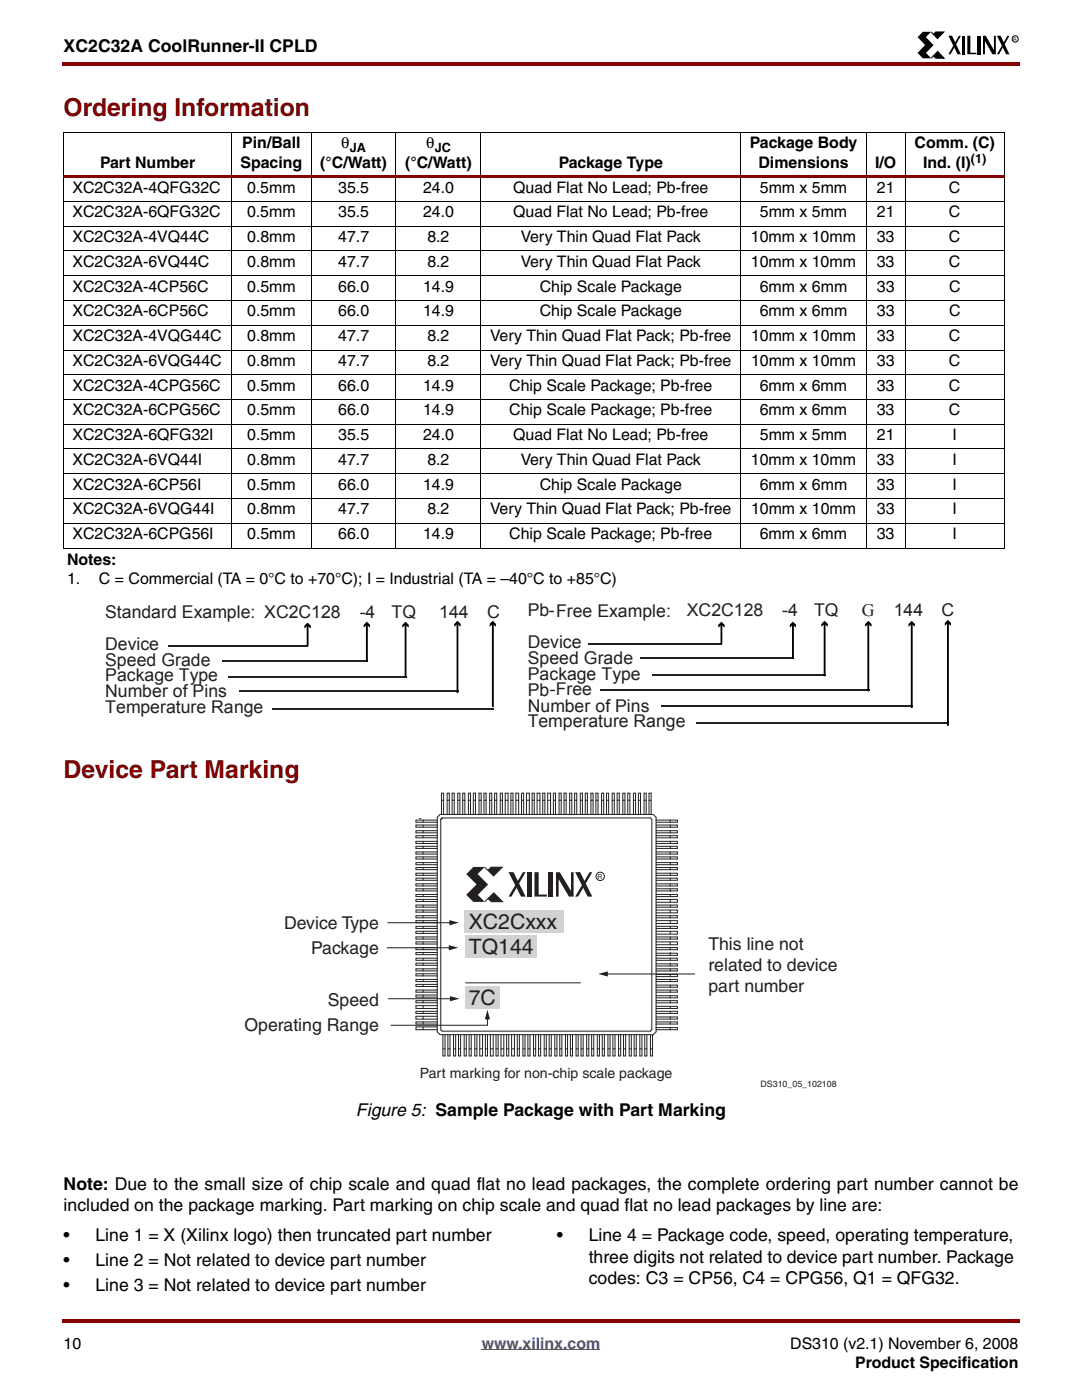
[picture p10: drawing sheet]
<svg xmlns="http://www.w3.org/2000/svg" width="216mm" height="279mm" viewBox="0 0 216 279" stroke-linecap="round" stroke-linejoin="round" font-family="sans-serif">
<g fill="#850000">
<path d="M12.4 12.4h.3v.7h-.3z"/>
<path d="M12.7 12.4h190.8v.7h-190.8z"/>
</g>
<path d="M12.7 267.1h190.5v9.8h-190.5z" fill="#fff"/>
<path d="M96.1 269.4h23.7" fill="none" stroke="#00f" stroke-width=".2"/>
<g fill="#850000">
<path d="M12.4 263.2h.3v.7h-.3z"/>
<path d="M12.7 263.2h190.8v.7h-190.8z"/>
</g>
<path d="M183.1 6.4h20.1v5.2h-20.1z" fill="#fff"/>
<path d="M184.1 6.3h1.7l-1 1.1 1.5 1.6-1.5 1.6 1 1h-1.7l-1-1 1.5-1.6-1.5-1.6zM189.2 7.1h.8l1.7 3.7h-.6zM191.3 7.1h.4l-2 3.7h-.5zM191.9 7.1h.6v3.7h-.6zM193 7.1h.6v3.4h1.2v.3h-1.8zM195.1 7.1h.6v3.7h-.6zM196.1 7.1h.6l1.6 2.9v-2.9h.4v3.7h-.7l-1.5-2.6v2.6h-.4zM198.9 7.1h.8l1.7 3.7h-.7zM201 7.1h.4l-2 3.7h-.5z" fill="#000"/>
<path d="M185.8 6.4l.5 .5 .4-.5h1.6l-1.2 1.3zM187.1 10.3l1.3 1.3h-1.7l-.4-.5-.5 .5z" fill="#000" stroke="#000" stroke-width=".2"/>
<g fill="none" stroke="#000" stroke-width=".2">
<path d="M12.7 26.5h187.7M12.7 26.5v82.8M46.2 26.4v83M62.1 26.4v83M79 26.4v83M95.9 26.4v83M147.8 26.4v83M172.9 26.4v83M180.6 26.4v83M200.4 26.5v82.8"/>
<circle cx="202.6" cy="7.8" r=".62"/>
</g>
<path d="M12.7 35h187.7v.5h-187.7z" fill="#850000"/>
<g fill="none" stroke="#000" stroke-width=".2">
<path d="M12.7 40.2h187.7M12.7 45.1h187.7M12.7 50.1h187.7M12.7 55h187.7M12.7 60h187.7M12.7 64.9h187.7M12.7 69.8h187.7M12.7 74.8h187.7M12.7 79.7h187.7M12.7 84.7h187.7M12.7 89.6h187.7M12.7 94.6h187.7"/>
<path d="M12.7 99.5h187.7M12.7 104.4h187.7M12.7 109.4h187.7"/>
</g>
<path d="M20.3 118.6h170.1v27.7h-170.1z" fill="#fff"/>
<path d="M33.5 128.9h27.9M44.3 132h29.1M45.5 135.1h35.6M47.8 138h43.7M117.5 128.5h26.6M119.8 137.6h53.8M127.7 131.3h30.7M130.2 134.7h34.5M54.3 141.4h44.3M131.9 140.9h50.3M139 144.4h50.4" fill="none" stroke="#231f20" stroke-width=".35"/>
<path d="M61.4 124.7v4.2M73.2 124.5v7.6M80.9 124.5v10.8M91.3 124.4v13.9M98.3 124.4v16.7M144 124.5v4.1M158.2 124.5v6.9M164.5 124.4v10.5M173.3 124.4v13.5M181.9 124.4v16.9M189.1 124.2v20.6" fill="none" stroke="#000" stroke-width=".2"/>
<path d="M60.8 124.9l.6-.6 .6 .6v.5l-.6-.6-.6 .6zM72.6 124.7l.6-.6 .6 .6v.5l-.6-.6-.6 .6zM80.3 124.7l.6-.6 .6 .6v.5l-.6-.6-.6 .6zM90.7 124.5l.6-.6 .6 .6v.5l-.6-.6-.6 .6zM97.7 124.5l.6-.6 .6 .6v.5l-.6-.6-.6 .6zM144 124.1l.6 .6v.5l-.6-.6-.6 .6v-.5zM157.6 124.7l.6-.6 .6 .6v.5l-.6-.6-.6 .6zM164.5 123.9l.6 .6v.5l-.6-.6-.6 .6v-.5zM172.7 124.5l.6-.6 .6 .6v.5l-.6-.6-.6 .6zM181.3 124.5l.6-.6 .6 .6v.5l-.6-.6-.6 .6zM188.5 124.4l.6-.6 .6 .6v.5l-.6-.6-.6 .6z" fill="#000"/>
<path d="M61.4 124.7v4.2M73.2 124.5v7.6M80.9 124.5v10.8M91.3 124.4v13.9M98.3 124.4v16.7M144 124.5v4.1M158.2 124.5v6.9M164.5 124.4v10.5M173.3 124.4v13.5M181.9 124.4v16.9M189.1 124.2v20.6" fill="none" stroke="#000" stroke-width=".35"/>
<path d="M48.8 158.2h118.3v59.2h-118.3z" fill="#fff"/>
<g fill="#d1d2d4">
<path d="M92.7 181.6h19.9v4.5h-19.9z"/>
<path d="M92.8 186.7h14.4v4.6h-14.4z"/>
<path d="M92.8 196.9h6.9v4.5h-6.9z"/>
</g>
<g fill="none" stroke="#231f20" stroke-width=".2">
<path d="M88.1 159.7h.4M89.2 159.7h.4M90.2 159.7h.4M91.3 159.7h.5M92.3 159.7h.5M93.5 159.7h.4M94.5 159.7h.4M95.6 159.7h.4M96.6 159.7h.4M97.7 159.7h.4M98.7 159.7h.4M99.8 159.7h.4"/>
<path d="M100.8 159.7h.6M101.9 159.7h.5M102.9 159.7h.6M104.1 159.7h.4M105.1 159.7h.5M106.2 159.7h.4M107.2 159.7h.5M108.3 159.7h.4M109.4 159.7h.5M110.4 159.7h.4M111.6 159.7h.4M112.5 159.7h.5"/>
<path d="M113.7 159.7h.4M114.7 159.7h.4M115.8 159.7h.4M116.8 159.7h.4M117.9 159.7h.4M118.9 159.7h.4M120 159.7h.5M121 159.7h.4M122.2 159.7h.4M123.1 159.7h.5M124.3 159.7h.4M125.3 159.7h.4"/>
<path d="M126.4 159.7h.4M127.4 159.7h.4M128.5 159.7h.4M129.5 159.7h.4M83.7 163.4h.3M84.4 163.7v.4M84.4 164.7v.4M84.4 165.8v.4M84.4 166.8v.4M84.4 167.9v.4M84.4 168.9v.4M84.4 170v.5"/>
<path d="M84.4 171v.4M84.4 172.1v.5M84.4 173.1v.5M84.4 174.3v.4M84.4 175.3v.4M84.4 176.4v.4M84.4 177.4v.4M84.4 178.5v.4M84.4 179.5v.4M87.2 163.7h-4.2v.4h4.2M87.2 164.7h-4.2v.4h4.2M87.2 165.8h-4.2v.4h4.2"/>
<path d="M87.2 166.8h-4.2v.4h4.2M87.2 167.9h-4.2v.4h4.2M87.2 168.9h-4.2v.4h4.2M87.2 170h-4.2v.5h4.2M87.2 171h-4.2v.4h4.2M87.2 172.1h-4.2v.5h4.2M87.2 173.1h-4.2v.5h4.2M87.2 174.3h-4.2v.4h4.2M87.2 175.3h-4.2v.4h4.2M87.2 176.4h-4.2v.4h4.2M87.2 177.4h-4.2v.4h4.2M87.2 178.5h-4.2v.4h4.2"/>
<path d="M87.2 179.5h-4.2v.4h4.2M87.8 162.5h42.5l.6 .6v42.8l-.6 .6h-42.5l-.6-.6v-42.8zM88.1 162.5v-4.2h.4v4.2M88.2 163.2h41.6l.3 .3v42l-.3 .3h-41.6l-.2-.3v-42M88.2 163.2l-.2 .3 .2-.3M89.2 162.5v-4.2h.5l-.1 4.2M90.2 162.5v-4.2h.4v4.2M91.3 162.5v-4.2h.5v4.2M92.3 162.5v-4.2h.5v4.2M93.5 162.5v-4.2h.4v4.2M94.5 162.5v-4.2h.4v4.2M95.6 162.5v-4.2h.4v4.2"/>
<path d="M96.6 162.5v-4.2h.4v4.2M98.1 162.5v-4.2h-.4v4.2M98.7 162.5v-4.2h.4v4.2M99.8 162.5v-4.2h.4v4.2M100.8 162.5v-4.2h.6v4.2M101.9 162.5v-4.2h.5v4.2M102.9 162.5v-4.2h.6v4.2M104.1 162.5v-4.2h.4v4.2M105.1 162.5v-4.2h.5v4.2M106.2 162.5v-4.2h.4v4.2M107.2 162.5v-4.2h.5v4.2M108.3 162.5v-4.2h.4v4.2"/>
<path d="M109.3 162.5v-4.2h.6v4.2M110.4 162.5v-4.2h.4v4.2M111.6 162.5v-4.2h.4v4.2M112.5 162.5v-4.2h.5v4.2M113.7 162.5v-4.2h.4v4.2M114.7 162.5v-4.2h.4v4.2M115.8 162.5v-4.2h.4v4.2M116.8 162.5v-4.2h.4v4.2M117.9 162.5v-4.2h.4v4.2M118.9 162.5v-4.2h.4v4.2M120 162.5v-4.2h.5v4.2M121 162.5v-4.2h.4v4.2"/>
<path d="M122.2 162.5v-4.2h.4v4.2M123.1 162.5v-4.2h.5v4.2M124.3 162.5v-4.2h.4v4.2M125.3 162.5v-4.2h.4v4.2M126.4 162.5v-4.2h.4v4.2M127.4 162.5v-4.2h.4v4.2M128.5 162.5v-4.2h.4v4.2M129.5 162.5v-4.2h.4v4.2M130.9 165.8h4.3v.4h-4.3M130.9 164.7h4.3v.4h-4.3M130.9 163.7h4.3v.4h-4.3M130.9 176.4h4.3v.4h-4.3"/>
<path d="M130.9 175.3h4.3v.4h-4.3M130.9 174.3h4.3v.4h-4.3M130.9 173.1h4.3v.5h-4.3M130.9 172.1h4.3v.5h-4.3M130.9 171h4.3v.4h-4.3M130.9 170h4.3v.5h-4.3M130.9 168.9h4.3v.4h-4.3M130.9 167.9h4.3v.4h-4.3M130.9 166.8h4.3v.4h-4.3M130.9 177.4h4.3v.4h-4.3M130.9 179.5h4.3v.6h-4.3M130.9 178.5h4.3"/>
<path d="M133.7 176.4v.4M133.7 163.7v.4M133.7 177.4v.5M133.7 178.5v.4M133.7 179.5v.6M133.7 164.7v.4M133.7 165.8v.4M133.7 166.8v.4M133.7 167.9v.4M133.7 168.9v.4M133.7 170v.5M133.7 171v.4"/>
<path d="M133.7 172.2v.4M133.7 173.1v.5M133.7 174.3v.4M133.7 175.3v.4M135.2 178.5v.4h-4.3M83 182.8v.4h4.2M83 182.7h4.2M83 181.1h4.2M84.4 180.6v.5M84.4 181.6v.4M84.4 182.8v.4M84.4 183.7v.5"/>
<path d="M84.4 184.9v.4M84.4 185.9v.4M84.4 187v.4M84.4 188v.4M84.4 189.1v.4M84.4 190.1v.4M84.4 191.2v.5M84.4 192.2v.4M84.4 193.4v.4M84.4 194.3v.5M84.4 195.5v.4M84.4 196.5v.4"/>
<path d="M84.4 197.6v.4M84.4 198.6v.5M84.4 199.7v.4M87.2 180.6h-4.2v.5M87.2 181.6h-4.2v.4h4.2M87.2 183.7h-4.2v.5h4.2M87.2 184.9h-4.2v.4h4.2M87.2 185.9h-4.2v.4h4.2M87.2 187h-4.2v.4h4.2M87.2 188h-4.2v.4h4.2M87.2 189.1h-4.2v.4h4.2M87.2 190.1h-4.2v.4h4.2"/>
<path d="M87.2 191.2h-4.2v.5h4.2M87.2 192.2h-4.2v.4h4.2M87.2 193.3l-4.2 .1v.4h4.2M87.2 194.3h-4.2v.5h4.2M87.2 195.5h-4.2v.4h4.2M87.2 196.5h-4.2v.4h4.2M87.2 197.6h-4.2v.4h4.2M87.2 198.6h-4.2v.4h4.2M87.2 199.7h-4.2v.4h4.2M130.9 180.6h4.3v.5M130.9 181.6h4.3v.6h-4.3M130.9 183.7h4.3v.6h-4.3"/>
<path d="M130.9 184.9h4.3v.4M130.9 185.9h4.3v.5h-4.3M130.9 188h4.3v.5h-4.3M130.9 189.1h4.3v.4M130.9 190.2h4.3v.5h-4.3M130.9 192.4h4.3v.4h-4.3M130.9 193.3l4.3 .1v.4M130.9 194.5h4.3v.4h-4.3M130.9 196.6h4.3v.4h-4.3M130.9 197.6h4.3v.4M130.9 198.7h4.3v.4h-4.3M130.9 199.7h4.3v.4h-4.3"/>
<path d="M130.9 187h4.3M130.9 182.7h4.3M130.9 195.5h4.3M130.9 191.2h4.3M130.9 185.3h4.3M130.9 181.1h4.3M130.9 198h4.3M130.9 193.8h4.3M130.9 189.5h4.3M133.7 180.6v.5M133.7 181.6v.6M133.7 182.8v.4"/>
<path d="M133.7 183.7v.6M133.7 184.9v.4M133.7 185.9v.5M133.7 187v.4M133.7 188v.5M133.7 189.1v.4M133.7 190.1v.6M133.7 191.2v.5M133.7 192.2v.6M133.7 193.4v.4M133.7 194.5v.4M133.7 195.5v.4"/>
<path d="M133.7 196.6v.4M133.7 197.6v.4M133.7 198.7v.4M133.7 199.7v.4M135.2 182.8v.4h-4.3M135.2 187v.4h-4.3M135.2 191.2v.5h-4.3M135.2 195.5v.4h-4.3M84.4 200.7v.6M84.4 201.8v.5M84.4 202.8v.6M84.4 203.9v.5"/>
<path d="M84.4 204.9v.6M87.2 200.7h-4.2v.6h4.2M87.2 201.8h-4.2v.5h4.2M87.2 202.8h-4.2v.6h4.2M87.2 204l-4.2-.1v.5h4.2M87.2 204.9h-4.2v.6h4.2M88.4 206.5v4.2h.4v-4.2M88.4 209.3h.4M89.4 206.5v4.2h.4v-4.2M89.4 209.3h.4M90.5 206.5v4.2h.4v-4.2M90.5 209.3h.4"/>
<path d="M91.5 206.5v4.2h.4v-4.2M91.5 209.3h.4M92.6 206.5v4.2h.4v-4.2M92.6 209.3h.4M93.6 206.5v4.2h.4v-4.2M93.6 209.3h.4M94.7 206.5v4.2h.5v-4.2M94.7 209.3h.5M95.7 206.5v4.2h.6v-4.2M95.7 209.3h.6M96.9 206.5v4.2h.4v-4.2M96.9 209.3h.4"/>
<path d="M97.8 209.3h.6M97.8 206.5v4.2h.6v-4.2M99 206.5v4.2h.4v-4.2M99 209.3h.4M100 206.5v4.2h.5v-4.2M100 209.3h.5M101.1 206.5v4.2h.4v-4.2M101.1 209.3h.4M102.1 206.5v4.2h.5v-4.2M102.2 209.3h.4M103.2 206.5v4.2h.4v-4.2M103.2 209.3h.4"/>
<path d="M104.3 206.5v4.2h.5v-4.2M104.3 209.3h.5M105.3 206.5v4.2h.5v-4.2M105.3 209.3h.5M106.5 206.5v4.2h.4v-4.2M106.5 209.3h.4M107.5 209.3h.4M107.5 206.5v4.2h.4v-4.2M108.6 209.3h.4M108.6 206.5v4.2h.4v-4.2M109.6 209.3h.4M109.6 206.5v4.2h.4v-4.2"/>
<path d="M110.7 206.5v4.2h.4v-4.2M110.7 209.3h.4M111.7 206.5v4.2h.4v-4.2M111.7 209.3h.4M112.8 206.5v4.2h.4v-4.2M112.8 209.3h.4M113.8 206.5v4.2h.4v-4.2M113.8 209.3h.4M114.9 206.5v4.2h.5v-4.2M114.9 209.3h.5M115.9 206.5v4.2h.5v-4.2M115.9 209.3h.5"/>
<path d="M117.1 206.5v4.2h.4v-4.2M117.1 209.3h.4M118.1 206.5v4.2h.4v-4.2M118.1 209.3h.4M119.2 206.5v4.2h.4v-4.2M119.2 209.3h.4M120.2 206.5v4.2h.4v-4.2M120.2 209.3h.4M121.3 206.5v4.2h.4v-4.2M121.3 209.3h.4M122.3 209.3h.4M122.3 206.5v4.2h.4v-4.2"/>
<path d="M123.4 206.5v4.2h.5l-.1-4.2M123.4 209.3h.5M124.4 206.5v4.2h.4v-4.2M124.4 209.3h.4M125.5 206.5v4.2h.5v-4.2M125.5 209.3h.5M126.5 206.5v4.2h.5v-4.2M126.5 209.3h.5M127.7 206.5v4.2h.4v-4.2M127.7 209.3h.4M128.7 206.5v4.2h.4v-4.2M128.7 209.3h.4"/>
<path d="M129.8 206.5v4.2h.4v-4.2M129.8 209.3h.4M130.9 200.8h4.3v.5h-4.3M130.9 201.8h4.3v.5h-4.3M130.9 203h4.3v.4h-4.3M130.9 203.9l4.3 .1v.4h-4.3M130.9 205.1h4.3v.4h-4.3M133.7 200.8v.5M133.7 201.8v.5M133.7 203v.4M133.7 204v.4M133.7 205.1v.4"/>
</g>
<g fill="#231f20">
<path d="M104.3 174.1h.6l-2.9 4.8h-.5z"/>
<path d="M101.5 174.1h1l2.4 4.8h-.9z"/>
<path d="M105.1 174.1h.9v4.8h-.9z"/>
<path d="M106.6 174.1h.9v4.4h1.6v.4h-2.5z"/>
<path d="M109.5 174.1h.9v4.8h-.9z"/>
<path d="M110.9 174.1h.8l2.2 3.7v-3.7h.6v4.8h-1l-2-3.4v3.4h-.6z"/>
<path d="M93 174.4l1.5-1.4h2.2l-1.4 1.4 2.1 2.1-2.1 2.1 1.4 1.4h-2.2l-1.5-1.4 2.1-2.1z"/>
<path d="M96.7 173l.7 .7 .6-.6h2.2l-1.7 1.7z"/>
</g>
<path d="M96.7 173l1.8 1.8 1.7-1.7h-2.2l-.6 .6" fill="none" stroke="#231f20" stroke-width=".2"/>
<path d="M97.4 179.3l-.7 .7 1.8-1.8 1.8 1.8h-2.3z" fill="#231f20"/>
<path d="M97.4 179.3l.6 .7h2.3l-1.8-1.8-1.8 1.8" fill="none" stroke="#231f20" stroke-width=".2"/>
<g fill="#231f20">
<path d="M117.6 174.1h.6l-2.9 4.8h-.5z"/>
<path d="M114.8 174.1h1l2.4 4.8h-.9z"/>
</g>
<g fill="none" stroke="#231f20" stroke-width=".2">
<path d="M77.3 184.2h12.7"/>
<circle cx="119.8" cy="174.9" r=".83"/>
</g>
<path d="M89.7 183.6l1.9 .5-1.9 .6z" fill="#231f20"/>
<path d="M77.4 199.3h12.7" fill="none" stroke="#231f20" stroke-width=".2"/>
<path d="M89.8 198.8l1.9 .5-1.9 .5z" fill="#231f20"/>
<path d="M120.9 194.4h17.8" fill="none" stroke="#231f20" stroke-width=".2"/>
<path d="M119.4 194.4l1.9-.5v1z" fill="#231f20"/>
<path d="M77.2 189.1h12.7" fill="none" stroke="#231f20" stroke-width=".2"/>
<path d="M89.5 188.6l2 .5-2 .6z" fill="#231f20"/>
<path d="M97.3 203.1v1.5h-19.3" fill="none" stroke="#231f20" stroke-width=".2"/>
<path d="M97.3 201.5l.5 1.9h-1z" fill="#231f20"/>
<path d="M92.8 196.1h23.1" fill="none" stroke="#231f20" stroke-width=".2"/>
<g font-size="4.9" fill="#850000">
<text x="12.7" y="23.1">Ordering Information</text>
<text x="12.7" y="155.3">Device Part Marking</text>
</g>
<g font-size="4.2" fill="#231f20">
<text x="93.5" y="185.3">XC2Cxxx</text>
<text x="93.5" y="190.4">TQ144</text>
<text x="93.5" y="200.6">7C</text>
</g>
<g font-size="3.5">
<text x="12.7" y="10.5">XC2C32A CoolRunner-II CPLD</text>
<text x="71" y="222.7">Figure 5: Sample Package with Part Marking</text>
<text x="12.7" y="237.5">Note: Due to the small size of chip scale and quad flat no lead packages, the complete ordering part number cannot be</text>
<text x="12.7" y="241.8">included on the package marking. Part marking on chip scale and quad flat no lead packages by line are:</text>
<text x="12.7" y="247.8">•</text>
<text x="19" y="247.8">Line 1 = X (Xilinx logo) then truncated part number</text>
<text x="111.1" y="247.8">•</text>
<text x="117.5" y="247.8">Line 4 = Package code, speed, operating temperature,</text>
<text x="117.5" y="252">three digits not related to device part number. Package</text>
<text x="12.7" y="252.7">•</text>
<text x="12.7" y="257.6">•</text>
<text x="19" y="252.7">Line 2 = Not related to device part number</text>
<text x="19" y="257.6">Line 3 = Not related to device part number</text>
<text x="117.5" y="256.2">codes: C3 = CP56, C4 = CPG56, Q1 = QFG32.</text>
</g>
<g font-size="3.5" fill="#231f20">
<text x="21" y="123.3">Standard Example: XC2C128</text>
<text x="71.8" y="123.3">-4</text>
<text x="78.1" y="123.3">TQ</text>
<text x="87.7" y="123.3">144</text>
<text x="97.2" y="123.3">C</text>
<text x="105.3" y="122.9">Pb-Free Example:</text>
<text x="137.1" y="122.9">XC2C128</text>
<text x="156.1" y="122.9">-4</text>
<text x="162.4" y="122.9">TQ</text>
<text x="172" y="122.9">G</text>
<text x="178.3" y="122.9">144</text>
<text x="187.9" y="122.9">C</text>
<text x="21" y="129.7">Device</text>
<text x="105.3" y="129.3">Device</text>
<text x="21" y="132.8">Speed Grade</text>
<text x="21" y="136">Package Type</text>
<text x="105.3" y="132.5">Speed Grade</text>
<text x="105.3" y="135.6">Package Type</text>
<text x="21" y="139.2">Number of Pins</text>
<text x="21" y="142.4">Temperature Range</text>
<text x="105.3" y="138.8">Pb-Free</text>
<text x="105.3" y="142">Number of Pins</text>
<text x="105.3" y="145.2">Temperature Range</text>
<text x="56.7" y="185.3">Device Type</text>
<text x="62.1" y="190.4">Package</text>
<text x="141.3" y="189.6">This line not</text>
<text x="141.3" y="193.8">related to device</text>
<text x="65.4" y="200.7">Speed</text>
<text x="141.3" y="198">part number</text>
<text x="48.8" y="205.8">Operating Range</text>
</g>
<g font-size="3.2">
<text x="48.3" y="29.6">Pin/Ball</text>
<text x="68.1" y="29.6">θ</text>
<text x="85" y="29.6">θ</text>
<text x="149.6" y="29.6">Package Body</text>
<text x="182.5" y="29.6">Comm. (C)</text>
<text x="20" y="33.5">Part Number</text>
<text x="48" y="33.5">Spacing</text>
<text x="63.9" y="33.5">(°C/Watt)</text>
<text x="80.8" y="33.5">(°C/Watt)</text>
<text x="111.5" y="33.5">Package Type</text>
<text x="151.4" y="33.5">Dimensions</text>
<text x="174.6" y="33.5">I/O</text>
<text x="184.2" y="33.5">Ind. (I)</text>
<text x="14.5" y="38.4">XC2C32A-4QFG32C</text>
<text x="49.3" y="38.4">0.5mm</text>
<text x="67.5" y="38.4">35.5</text>
<text x="84.4" y="38.4">24.0</text>
<text x="102.4" y="38.4">Quad Flat No Lead; Pb-free</text>
<text x="151.6" y="38.4">5mm x 5mm</text>
<text x="175" y="38.4">21</text>
<text x="189.4" y="38.4">C</text>
<text x="14.5" y="43.4">XC2C32A-6QFG32C</text>
<text x="49.3" y="43.4">0.5mm</text>
<text x="67.5" y="43.4">35.5</text>
<text x="84.4" y="43.4">24.0</text>
<text x="102.4" y="43.4">Quad Flat No Lead; Pb-free</text>
<text x="151.6" y="43.4">5mm x 5mm</text>
<text x="175" y="43.4">21</text>
<text x="189.4" y="43.4">C</text>
<text x="14.5" y="48.3">XC2C32A-4VQ44C</text>
<text x="14.5" y="53.3">XC2C32A-6VQ44C</text>
<text x="49.3" y="48.3">0.8mm</text>
<text x="49.3" y="53.3">0.8mm</text>
<text x="67.5" y="48.3">47.7</text>
<text x="67.5" y="53.3">47.7</text>
<text x="85.3" y="48.3">8.2</text>
<text x="85.3" y="53.3">8.2</text>
<text x="103.9" y="48.3">Very Thin Quad Flat Pack</text>
<text x="103.9" y="53.3">Very Thin Quad Flat Pack</text>
<text x="149.8" y="48.3">10mm x 10mm</text>
<text x="149.8" y="53.3">10mm x 10mm</text>
<text x="175" y="48.3">33</text>
<text x="175" y="53.3">33</text>
<text x="189.3" y="48.3">C</text>
<text x="189.3" y="53.3">C</text>
<text x="14.5" y="58.2">XC2C32A-4CP56C</text>
<text x="49.3" y="58.2">0.5mm</text>
<text x="67.5" y="58.2">66.0</text>
<text x="84.4" y="58.2">14.9</text>
<text x="107.7" y="58.2">Chip Scale Package</text>
<text x="151.6" y="58.2">6mm x 6mm</text>
<text x="175" y="58.2">33</text>
<text x="189.4" y="58.2">C</text>
<text x="14.5" y="63.1">XC2C32A-6CP56C</text>
<text x="49.3" y="63.1">0.5mm</text>
<text x="67.5" y="63.1">66.0</text>
<text x="84.4" y="63.1">14.9</text>
<text x="107.7" y="63.1">Chip Scale Package</text>
<text x="151.6" y="63.1">6mm x 6mm</text>
<text x="175" y="63.1">33</text>
<text x="189.4" y="63.1">C</text>
<text x="14.5" y="68.1">XC2C32A-4VQG44C</text>
<text x="49.3" y="68.1">0.8mm</text>
<text x="67.5" y="68.1">47.7</text>
<text x="85.3" y="68.1">8.2</text>
<text x="97.8" y="68.1">Very Thin Quad Flat Pack; Pb-free</text>
<text x="149.9" y="68.1">10mm x 10mm</text>
<text x="175" y="68.1">33</text>
<text x="189.4" y="68.1">C</text>
<text x="14.5" y="73">XC2C32A-6VQG44C</text>
<text x="14.5" y="78">XC2C32A-4CPG56C</text>
<text x="49.3" y="78">0.5mm</text>
<text x="49.3" y="73">0.8mm</text>
<text x="67.5" y="78">66.0</text>
<text x="67.5" y="73">47.7</text>
<text x="84.4" y="78">14.9</text>
<text x="85.3" y="73">8.2</text>
<text x="97.8" y="73">Very Thin Quad Flat Pack; Pb-free</text>
<text x="101.6" y="78">Chip Scale Package; Pb-free</text>
<text x="149.9" y="73">10mm x 10mm</text>
<text x="151.6" y="78">6mm x 6mm</text>
<text x="175" y="78">33</text>
<text x="175" y="73">33</text>
<text x="189.3" y="78">C</text>
<text x="189.4" y="73">C</text>
<text x="14.5" y="82.9">XC2C32A-6CPG56C</text>
<text x="49.3" y="82.9">0.5mm</text>
<text x="67.5" y="82.9">66.0</text>
<text x="84.4" y="82.9">14.9</text>
<text x="101.6" y="82.9">Chip Scale Package; Pb-free</text>
<text x="151.6" y="82.9">6mm x 6mm</text>
<text x="175" y="82.9">33</text>
<text x="189.3" y="82.9">C</text>
<text x="14.5" y="87.8">XC2C32A-6QFG32I</text>
<text x="49.3" y="87.8">0.5mm</text>
<text x="67.5" y="87.8">35.5</text>
<text x="84.4" y="87.8">24.0</text>
<text x="102.4" y="87.8">Quad Flat No Lead; Pb-free</text>
<text x="151.6" y="87.8">5mm x 5mm</text>
<text x="175" y="87.8">21</text>
<text x="190.1" y="87.8">I</text>
<text x="14.5" y="92.8">XC2C32A-6VQ44I</text>
<text x="49.3" y="92.8">0.8mm</text>
<text x="67.5" y="92.8">47.7</text>
<text x="85.3" y="92.8">8.2</text>
<text x="103.9" y="92.8">Very Thin Quad Flat Pack</text>
<text x="149.8" y="92.8">10mm x 10mm</text>
<text x="175" y="92.8">33</text>
<text x="190" y="92.8">I</text>
<text x="14.5" y="97.7">XC2C32A-6CP56I</text>
<text x="49.3" y="97.7">0.5mm</text>
<text x="67.5" y="97.7">66.0</text>
<text x="84.4" y="97.7">14.9</text>
<text x="107.7" y="97.7">Chip Scale Package</text>
<text x="151.6" y="97.7">6mm x 6mm</text>
<text x="175" y="97.7">33</text>
<text x="190.1" y="97.7">I</text>
<text x="14.5" y="102.7">XC2C32A-6VQG44I</text>
<text x="14.5" y="107.6">XC2C32A-6CPG56I</text>
<text x="49.3" y="107.6">0.5mm</text>
<text x="49.3" y="102.7">0.8mm</text>
<text x="67.5" y="107.6">66.0</text>
<text x="67.5" y="102.7">47.7</text>
<text x="84.4" y="107.6">14.9</text>
<text x="85.3" y="102.7">8.2</text>
<text x="97.8" y="102.7">Very Thin Quad Flat Pack; Pb-free</text>
<text x="101.6" y="107.6">Chip Scale Package; Pb-free</text>
<text x="149.9" y="102.7">10mm x 10mm</text>
<text x="151.6" y="107.6">6mm x 6mm</text>
<text x="175" y="107.6">33</text>
<text x="175" y="102.7">33</text>
<text x="190" y="107.6">I</text>
<text x="190.1" y="102.7">I</text>
<text x="13.4" y="112.7">Notes:</text>
<text x="13.4" y="116.6">1.</text>
<text x="19.7" y="116.6">C = Commercial (TA = 0°C to +70°C); I = Industrial (TA = –40°C to +85°C)</text>
<text x="12.7" y="269.2">10</text>
<text x="157.7" y="269.2">DS310 (v2.1) November 6, 2008</text>
<text x="170.7" y="273">Product Specification</text>
</g>
<text font-size="3.2" fill="#00f" x="96.1" y="269.2">www.xilinx.com</text>
<text font-size="2.8" fill="#231f20" x="83.8" y="215.1">Part marking for non-chip scale package</text>
<g font-size="2.5">
<text x="69.8" y="30.4">JA</text>
<text x="86.7" y="30.4">JC</text>
<text x="193.7" y="32.6">(1)</text>
</g>
<text font-size="1.8" fill="#231f20" x="151.7" y="217">DS310_05_102108</text>
<text font-size="1.3" fill="#231f20" x="119.2" y="175.4">R</text>
<text font-size="1" x="202.2" y="8.1">R</text>
</svg>
